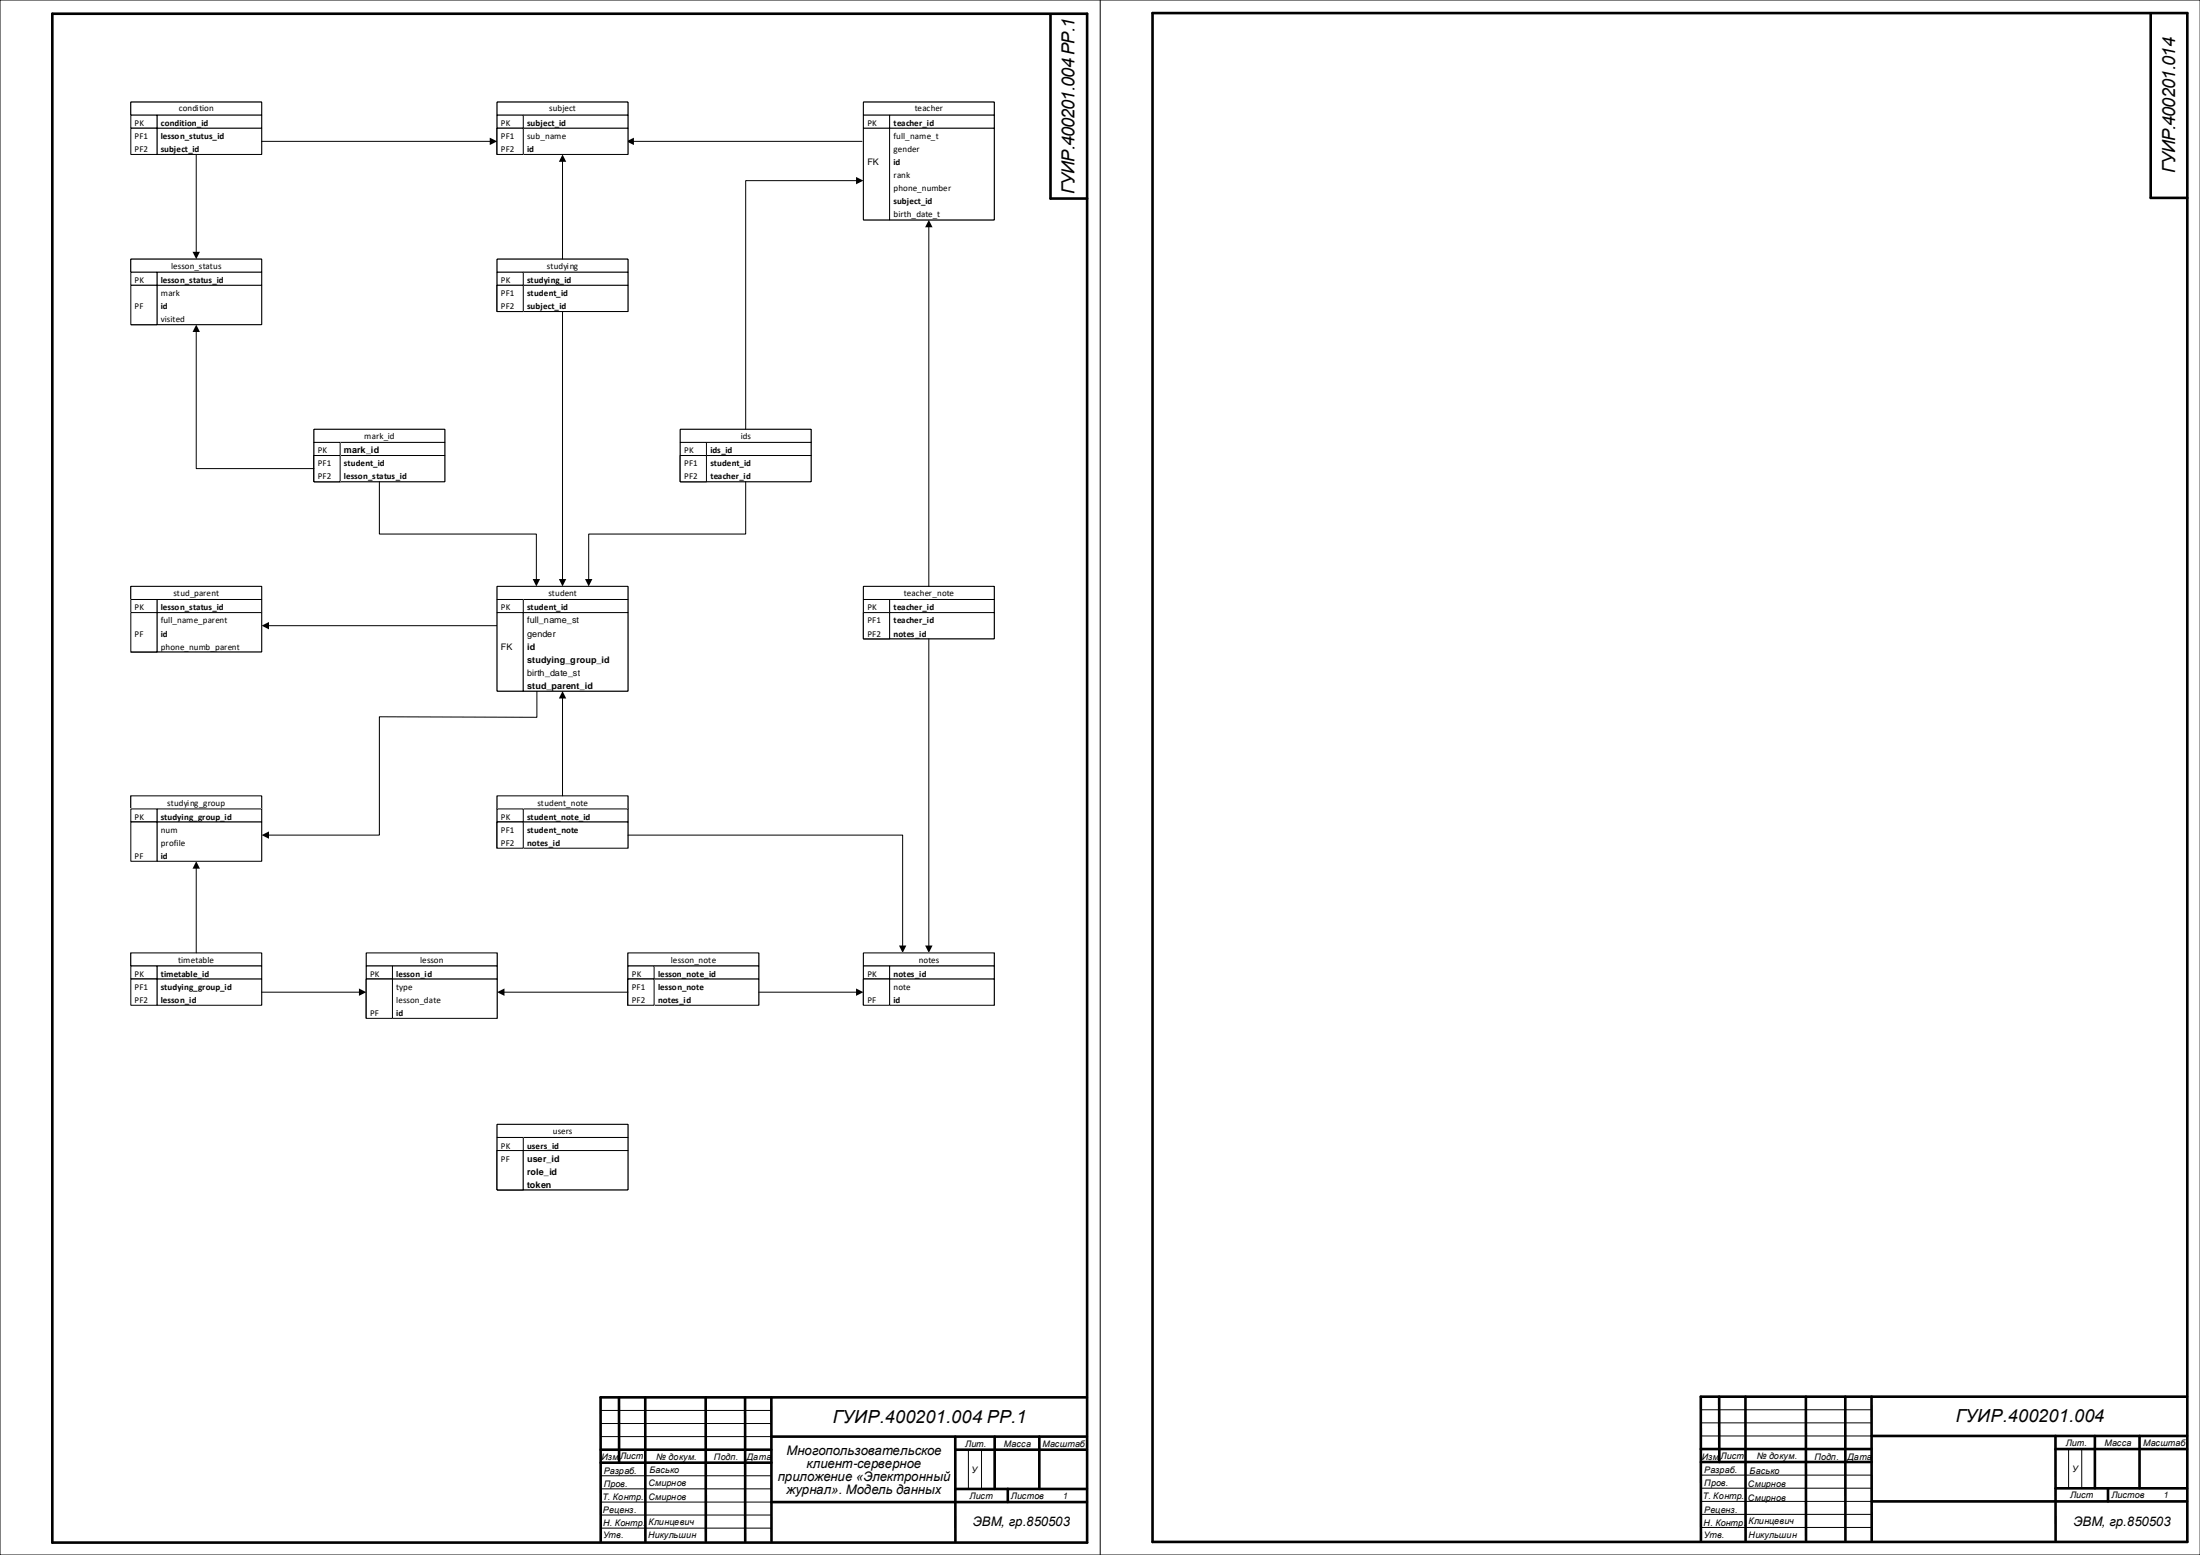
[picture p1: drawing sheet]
<svg xmlns="http://www.w3.org/2000/svg" width="841mm" height="594mm" viewBox="0 0 841 594" stroke-linecap="round" stroke-linejoin="round" font-family="sans-serif">
<g fill="none" stroke="#000" stroke-width=".38">
<path d="M840.9 0h-840.9v594h840.9M420.5 0v594M102.5 239h87.5M229.5 538.8h65.3M650 538.5h65.3M229.5 543.8h65.3M229.5 548.8h65.3M370.1 553.8v15M375.1 553.8v15M650 543.5h65.3M650 548.5h65.3M790.6 553.5v15"/>
<path d="M795.6 553.5v15M229.5 573.8h65.3M229.5 578.7h65.3M229.6 563.7h65.2M229.6 568.7h65.2M650 573.5h65.3M650 578.5h65.3M650.1 563.5h65.2M650.1 568.5h65.2M229.5 583.7h65.3M650 583.5h65.3"/>
</g>
<g fill="none" stroke="#000" stroke-width="1">
<path d="M20 5.3h395.5v584h-395.5zM401.5 5.5v70.3h14M440.5 5h395.5v584h-395.5zM822 5.3v70.3h14M236.6 533.8v24.9M246.6 533.8l.1 54.9M269.7 533.8l.1 54.9M284.8 533.8v54.9M294.8 533.8l.1 54.9M415.4 533.8h-185.9l.1 54.9M657.1 533.5v25M667.1 533.5l.1 55"/>
<path d="M690.2 533.5l.1 55M705.3 533.5v55M715.3 533.5l.1 55M835.9 533.5h-185.9l.1 55M229.5 553.8h65.3M229.6 558.7h65.2M294.8 548.8h120.6M365.1 553.8h50.3M365.1 548.8l.1 39.9M380.2 548.8v20M397.2 548.8v20M650 553.5h65.3"/>
<path d="M650.1 558.5h65.2M715.3 548.5h120.6M785.6 553.5h50.3M785.6 548.5l.1 40M800.7 548.5v20M817.7 548.5v20M294.8 573.8h120.6M365.1 568.8h50.3M385.2 568.8v5M715.3 573.5h120.6M785.6 568.5h50.3M805.7 568.5v5"/>
</g>
<path d="M100 239l2.8-1.4v2.8z" fill="#000"/>
<path d="M190 429.5h50v5h-50z" fill-rule="evenodd" fill="#fff"/>
<path d="M190 429.5h50v5h-50z" fill="none" stroke="#000" stroke-width=".38"/>
<path d="M200 434.5h40v5h-40z" fill-rule="evenodd" fill="#fff"/>
<path d="M200 434.5h40v5h-40z" fill="none" stroke="#000" stroke-width=".38"/>
<path d="M190 434.5h10v5h-10z" fill-rule="evenodd" fill="#fff"/>
<path d="M190 434.5h10v5h-10z" fill="none" stroke="#000" stroke-width=".38"/>
<path d="M190 439.5h10v15h-10z" fill-rule="evenodd" fill="#fff"/>
<path d="M190 439.5h10v15h-10z" fill="none" stroke="#000" stroke-width=".38"/>
<path d="M190 439.5h10v15h-10z" fill-rule="evenodd" fill="#fff"/>
<path d="M190 439.5h10v15h-10z" fill="none" stroke="#000" stroke-width=".38"/>
<path d="M200 439.5h40v15h-40z" fill-rule="evenodd" fill="#fff"/>
<path d="M200 439.5h40v15h-40z" fill="none" stroke="#000" stroke-width=".38"/>
<path d="M190 429.5h50v5h-50z" fill-rule="evenodd" fill="#fff"/>
<path d="M190 429.5h50v5h-50z" fill="none" stroke="#000" stroke-width=".38"/>
<path d="M200 434.5h40v5h-40z" fill-rule="evenodd" fill="#fff"/>
<path d="M200 434.5h40v5h-40z" fill="none" stroke="#000" stroke-width=".38"/>
<path d="M190 434.5h10v5h-10z" fill-rule="evenodd" fill="#fff"/>
<path d="M190 434.5h10v5h-10z" fill="none" stroke="#000" stroke-width=".38"/>
<path d="M190 439.5h10v15h-10z" fill-rule="evenodd" fill="#fff"/>
<path d="M190 439.5h10v15h-10z" fill="none" stroke="#000" stroke-width=".38"/>
<path d="M190 439.5h10v15h-10z" fill-rule="evenodd" fill="#fff"/>
<path d="M190 439.5h10v15h-10z" fill="none" stroke="#000" stroke-width=".38"/>
<path d="M200 439.5h40v15h-40z" fill-rule="evenodd" fill="#fff"/>
<path d="M200 439.5h40v15h-40z" fill="none" stroke="#000" stroke-width=".38"/>
<path d="M330 224h50v5h-50z" fill-rule="evenodd" fill="#fff"/>
<path d="M330 224h50v5h-50z" fill="none" stroke="#000" stroke-width=".38"/>
<path d="M340 229h40v5h-40z" fill-rule="evenodd" fill="#fff"/>
<path d="M340 229h40v5h-40z" fill="none" stroke="#000" stroke-width=".38"/>
<path d="M330 229h10v5h-10z" fill-rule="evenodd" fill="#fff"/>
<path d="M330 229h10v5h-10z" fill="none" stroke="#000" stroke-width=".38"/>
<path d="M330 234h10v10h-10z" fill-rule="evenodd" fill="#fff"/>
<path d="M330 234h10v10h-10z" fill="none" stroke="#000" stroke-width=".38"/>
<path d="M340 234h40v10h-40z" fill-rule="evenodd" fill="#fff"/>
<path d="M340 234h40v10h-40z" fill="none" stroke="#000" stroke-width=".38"/>
<path d="M330 234h10v10h-10z" fill-rule="evenodd" fill="#fff"/>
<path d="M330 234h10v10h-10z" fill="none" stroke="#000" stroke-width=".38"/>
<path d="M330 224h50v5h-50z" fill-rule="evenodd" fill="#fff"/>
<path d="M330 224h50v5h-50z" fill="none" stroke="#000" stroke-width=".38"/>
<path d="M340 229h40v5h-40z" fill-rule="evenodd" fill="#fff"/>
<path d="M340 229h40v5h-40z" fill="none" stroke="#000" stroke-width=".38"/>
<path d="M330 229h10v5h-10z" fill-rule="evenodd" fill="#fff"/>
<path d="M330 229h10v5h-10z" fill="none" stroke="#000" stroke-width=".38"/>
<path d="M330 234h10v10h-10z" fill-rule="evenodd" fill="#fff"/>
<path d="M330 234h10v10h-10z" fill="none" stroke="#000" stroke-width=".38"/>
<path d="M340 234h40v10h-40z" fill-rule="evenodd" fill="#fff"/>
<path d="M340 234h40v10h-40z" fill="none" stroke="#000" stroke-width=".38"/>
<path d="M330 234h10v10h-10z" fill-rule="evenodd" fill="#fff"/>
<path d="M330 234h10v10h-10z" fill="none" stroke="#000" stroke-width=".38"/>
<path d="M120 164h50v5h-50z" fill-rule="evenodd" fill="#fff"/>
<path d="M120 164h50v5h-50z" fill="none" stroke="#000" stroke-width=".38"/>
<path d="M130 169h40v5h-40z" fill-rule="evenodd" fill="#fff"/>
<path d="M130 169h40v5h-40z" fill="none" stroke="#000" stroke-width=".38"/>
<path d="M120 169h10v5h-10z" fill-rule="evenodd" fill="#fff"/>
<path d="M120 169h10v5h-10z" fill="none" stroke="#000" stroke-width=".38"/>
<path d="M120 174h10v10h-10z" fill-rule="evenodd" fill="#fff"/>
<path d="M120 174h10v10h-10z" fill="none" stroke="#000" stroke-width=".38"/>
<path d="M130 174h40v10h-40z" fill-rule="evenodd" fill="#fff"/>
<path d="M130 174h40v10h-40z" fill="none" stroke="#000" stroke-width=".38"/>
<path d="M120 174h10v10h-10z" fill-rule="evenodd" fill="#fff"/>
<path d="M120 174h10v10h-10z" fill="none" stroke="#000" stroke-width=".38"/>
<path d="M120 164h50v5h-50z" fill-rule="evenodd" fill="#fff"/>
<path d="M120 164h50v5h-50z" fill="none" stroke="#000" stroke-width=".38"/>
<path d="M130 169h40v5h-40z" fill-rule="evenodd" fill="#fff"/>
<path d="M130 169h40v5h-40z" fill="none" stroke="#000" stroke-width=".38"/>
<path d="M120 169h10v5h-10z" fill-rule="evenodd" fill="#fff"/>
<path d="M120 169h10v5h-10z" fill="none" stroke="#000" stroke-width=".38"/>
<path d="M120 174h10v10h-10z" fill-rule="evenodd" fill="#fff"/>
<path d="M120 174h10v10h-10z" fill="none" stroke="#000" stroke-width=".38"/>
<path d="M130 174h40v10h-40z" fill-rule="evenodd" fill="#fff"/>
<path d="M130 174h40v10h-40z" fill="none" stroke="#000" stroke-width=".38"/>
<path d="M120 174h10v10h-10z" fill-rule="evenodd" fill="#fff"/>
<path d="M120 174h10v10h-10z" fill="none" stroke="#000" stroke-width=".38"/>
<path d="M260 164h50v5h-50z" fill-rule="evenodd" fill="#fff"/>
<path d="M260 164h50v5h-50z" fill="none" stroke="#000" stroke-width=".38"/>
<path d="M270 169h40v5h-40z" fill-rule="evenodd" fill="#fff"/>
<path d="M270 169h40v5h-40z" fill="none" stroke="#000" stroke-width=".38"/>
<path d="M260 169h10v5h-10z" fill-rule="evenodd" fill="#fff"/>
<path d="M260 169h10v5h-10z" fill="none" stroke="#000" stroke-width=".38"/>
<path d="M260 174h10v10h-10z" fill-rule="evenodd" fill="#fff"/>
<path d="M260 174h10v10h-10z" fill="none" stroke="#000" stroke-width=".38"/>
<path d="M270 174h40v10h-40z" fill-rule="evenodd" fill="#fff"/>
<path d="M270 174h40v10h-40z" fill="none" stroke="#000" stroke-width=".38"/>
<path d="M260 174h10v10h-10z" fill-rule="evenodd" fill="#fff"/>
<path d="M260 174h10v10h-10z" fill="none" stroke="#000" stroke-width=".38"/>
<path d="M260 164h50v5h-50z" fill-rule="evenodd" fill="#fff"/>
<path d="M260 164h50v5h-50z" fill="none" stroke="#000" stroke-width=".38"/>
<path d="M270 169h40v5h-40z" fill-rule="evenodd" fill="#fff"/>
<path d="M270 169h40v5h-40z" fill="none" stroke="#000" stroke-width=".38"/>
<path d="M260 169h10v5h-10z" fill-rule="evenodd" fill="#fff"/>
<path d="M260 169h10v5h-10z" fill="none" stroke="#000" stroke-width=".38"/>
<path d="M260 174h10v10h-10z" fill-rule="evenodd" fill="#fff"/>
<path d="M260 174h10v10h-10z" fill="none" stroke="#000" stroke-width=".38"/>
<path d="M270 174h40v10h-40z" fill-rule="evenodd" fill="#fff"/>
<path d="M270 174h40v10h-40z" fill="none" stroke="#000" stroke-width=".38"/>
<path d="M260 174h10v10h-10z" fill-rule="evenodd" fill="#fff"/>
<path d="M260 174h10v10h-10z" fill="none" stroke="#000" stroke-width=".38"/>
<path d="M50 364h50v5h-50z" fill-rule="evenodd" fill="#fff"/>
<path d="M50 364h50v5h-50z" fill="none" stroke="#000" stroke-width=".38"/>
<path d="M60 369h40v5h-40z" fill-rule="evenodd" fill="#fff"/>
<path d="M60 369h40v5h-40z" fill="none" stroke="#000" stroke-width=".38"/>
<path d="M50 369h10v5h-10z" fill-rule="evenodd" fill="#fff"/>
<path d="M50 369h10v5h-10z" fill="none" stroke="#000" stroke-width=".38"/>
<path d="M50 374h10v10h-10z" fill-rule="evenodd" fill="#fff"/>
<path d="M50 374h10v10h-10z" fill="none" stroke="#000" stroke-width=".38"/>
<path d="M60 374h40v10h-40z" fill-rule="evenodd" fill="#fff"/>
<path d="M60 374h40v10h-40z" fill="none" stroke="#000" stroke-width=".38"/>
<path d="M50 374h10v10h-10z" fill-rule="evenodd" fill="#fff"/>
<path d="M50 374h10v10h-10z" fill="none" stroke="#000" stroke-width=".38"/>
<path d="M50 364h50v5h-50z" fill-rule="evenodd" fill="#fff"/>
<path d="M50 364h50v5h-50z" fill="none" stroke="#000" stroke-width=".38"/>
<path d="M60 369h40v5h-40z" fill-rule="evenodd" fill="#fff"/>
<path d="M60 369h40v5h-40z" fill="none" stroke="#000" stroke-width=".38"/>
<path d="M50 369h10v5h-10z" fill-rule="evenodd" fill="#fff"/>
<path d="M50 369h10v5h-10z" fill="none" stroke="#000" stroke-width=".38"/>
<path d="M50 374h10v10h-10z" fill-rule="evenodd" fill="#fff"/>
<path d="M50 374h10v10h-10z" fill="none" stroke="#000" stroke-width=".38"/>
<path d="M60 374h40v10h-40z" fill-rule="evenodd" fill="#fff"/>
<path d="M60 374h40v10h-40z" fill="none" stroke="#000" stroke-width=".38"/>
<path d="M50 374h10v10h-10z" fill-rule="evenodd" fill="#fff"/>
<path d="M50 374h10v10h-10z" fill="none" stroke="#000" stroke-width=".38"/>
<path d="M190 99h50v5h-50z" fill-rule="evenodd" fill="#fff"/>
<path d="M190 99h50v5h-50z" fill="none" stroke="#000" stroke-width=".38"/>
<path d="M200 104h40v5h-40z" fill-rule="evenodd" fill="#fff"/>
<path d="M200 104h40v5h-40z" fill="none" stroke="#000" stroke-width=".38"/>
<path d="M190 104h10v5h-10z" fill-rule="evenodd" fill="#fff"/>
<path d="M190 104h10v5h-10z" fill="none" stroke="#000" stroke-width=".38"/>
<path d="M190 109h10v10h-10z" fill-rule="evenodd" fill="#fff"/>
<path d="M190 109h10v10h-10z" fill="none" stroke="#000" stroke-width=".38"/>
<path d="M200 109h40v10h-40z" fill-rule="evenodd" fill="#fff"/>
<path d="M200 109h40v10h-40z" fill="none" stroke="#000" stroke-width=".38"/>
<path d="M190 109h10v10h-10z" fill-rule="evenodd" fill="#fff"/>
<path d="M190 109h10v10h-10z" fill="none" stroke="#000" stroke-width=".38"/>
<path d="M190 99h50v5h-50z" fill-rule="evenodd" fill="#fff"/>
<path d="M190 99h50v5h-50z" fill="none" stroke="#000" stroke-width=".38"/>
<path d="M200 104h40v5h-40z" fill-rule="evenodd" fill="#fff"/>
<path d="M200 104h40v5h-40z" fill="none" stroke="#000" stroke-width=".38"/>
<path d="M190 104h10v5h-10z" fill-rule="evenodd" fill="#fff"/>
<path d="M190 104h10v5h-10z" fill="none" stroke="#000" stroke-width=".38"/>
<path d="M190 109h10v10h-10z" fill-rule="evenodd" fill="#fff"/>
<path d="M190 109h10v10h-10z" fill="none" stroke="#000" stroke-width=".38"/>
<path d="M200 109h40v10h-40z" fill-rule="evenodd" fill="#fff"/>
<path d="M200 109h40v10h-40z" fill="none" stroke="#000" stroke-width=".38"/>
<path d="M190 109h10v10h-10z" fill-rule="evenodd" fill="#fff"/>
<path d="M190 109h10v10h-10z" fill="none" stroke="#000" stroke-width=".38"/>
<path d="M190 304h50v5h-50z" fill-rule="evenodd" fill="#fff"/>
<path d="M190 304h50v5h-50z" fill="none" stroke="#000" stroke-width=".38"/>
<path d="M200 309h40v5h-40z" fill-rule="evenodd" fill="#fff"/>
<path d="M200 309h40v5h-40z" fill="none" stroke="#000" stroke-width=".38"/>
<path d="M190 309h10v5h-10z" fill-rule="evenodd" fill="#fff"/>
<path d="M190 309h10v5h-10z" fill="none" stroke="#000" stroke-width=".38"/>
<path d="M190 314h10v10h-10z" fill-rule="evenodd" fill="#fff"/>
<path d="M190 314h10v10h-10z" fill="none" stroke="#000" stroke-width=".38"/>
<path d="M200 314h40v10h-40z" fill-rule="evenodd" fill="#fff"/>
<path d="M200 314h40v10h-40z" fill="none" stroke="#000" stroke-width=".38"/>
<path d="M190 314h10v10h-10z" fill-rule="evenodd" fill="#fff"/>
<path d="M190 314h10v10h-10z" fill="none" stroke="#000" stroke-width=".38"/>
<path d="M190 304h50v5h-50z" fill-rule="evenodd" fill="#fff"/>
<path d="M190 304h50v5h-50z" fill="none" stroke="#000" stroke-width=".38"/>
<path d="M200 309h40v5h-40z" fill-rule="evenodd" fill="#fff"/>
<path d="M200 309h40v5h-40z" fill="none" stroke="#000" stroke-width=".38"/>
<path d="M190 309h10v5h-10z" fill-rule="evenodd" fill="#fff"/>
<path d="M190 309h10v5h-10z" fill="none" stroke="#000" stroke-width=".38"/>
<path d="M190 314h10v10h-10z" fill-rule="evenodd" fill="#fff"/>
<path d="M190 314h10v10h-10z" fill="none" stroke="#000" stroke-width=".38"/>
<path d="M200 314h40v10h-40z" fill-rule="evenodd" fill="#fff"/>
<path d="M200 314h40v10h-40z" fill="none" stroke="#000" stroke-width=".38"/>
<path d="M190 314h10v10h-10z" fill-rule="evenodd" fill="#fff"/>
<path d="M190 314h10v10h-10z" fill="none" stroke="#000" stroke-width=".38"/>
<path d="M240 364h50v5h-50z" fill-rule="evenodd" fill="#fff"/>
<path d="M240 364h50v5h-50z" fill="none" stroke="#000" stroke-width=".38"/>
<path d="M250 369h40v5h-40z" fill-rule="evenodd" fill="#fff"/>
<path d="M250 369h40v5h-40z" fill="none" stroke="#000" stroke-width=".38"/>
<path d="M240 369h10v5h-10z" fill-rule="evenodd" fill="#fff"/>
<path d="M240 369h10v5h-10z" fill="none" stroke="#000" stroke-width=".38"/>
<path d="M240 374h10v10h-10z" fill-rule="evenodd" fill="#fff"/>
<path d="M240 374h10v10h-10z" fill="none" stroke="#000" stroke-width=".38"/>
<path d="M250 374h40v10h-40z" fill-rule="evenodd" fill="#fff"/>
<path d="M250 374h40v10h-40z" fill="none" stroke="#000" stroke-width=".38"/>
<path d="M240 374h10v10h-10z" fill-rule="evenodd" fill="#fff"/>
<path d="M240 374h10v10h-10z" fill="none" stroke="#000" stroke-width=".38"/>
<path d="M240 364h50v5h-50z" fill-rule="evenodd" fill="#fff"/>
<path d="M240 364h50v5h-50z" fill="none" stroke="#000" stroke-width=".38"/>
<path d="M250 369h40v5h-40z" fill-rule="evenodd" fill="#fff"/>
<path d="M250 369h40v5h-40z" fill="none" stroke="#000" stroke-width=".38"/>
<path d="M240 369h10v5h-10z" fill-rule="evenodd" fill="#fff"/>
<path d="M240 369h10v5h-10z" fill="none" stroke="#000" stroke-width=".38"/>
<path d="M240 374h10v10h-10z" fill-rule="evenodd" fill="#fff"/>
<path d="M240 374h10v10h-10z" fill="none" stroke="#000" stroke-width=".38"/>
<path d="M250 374h40v10h-40z" fill-rule="evenodd" fill="#fff"/>
<path d="M250 374h40v10h-40z" fill="none" stroke="#000" stroke-width=".38"/>
<path d="M240 374h10v10h-10z" fill-rule="evenodd" fill="#fff"/>
<path d="M240 374h10v10h-10z" fill="none" stroke="#000" stroke-width=".38"/>
<path d="M50 39h50v5h-50z" fill-rule="evenodd" fill="#fff"/>
<path d="M50 39h50v5h-50z" fill="none" stroke="#000" stroke-width=".38"/>
<path d="M60 44h40v5h-40z" fill-rule="evenodd" fill="#fff"/>
<path d="M60 44h40v5h-40z" fill="none" stroke="#000" stroke-width=".38"/>
<path d="M50 44h10v5h-10z" fill-rule="evenodd" fill="#fff"/>
<path d="M50 44h10v5h-10z" fill="none" stroke="#000" stroke-width=".38"/>
<path d="M50 49h10v10h-10z" fill-rule="evenodd" fill="#fff"/>
<path d="M50 49h10v10h-10z" fill="none" stroke="#000" stroke-width=".38"/>
<path d="M60 49h40v10h-40z" fill-rule="evenodd" fill="#fff"/>
<path d="M60 49h40v10h-40z" fill="none" stroke="#000" stroke-width=".38"/>
<path d="M50 49h10v10h-10z" fill-rule="evenodd" fill="#fff"/>
<path d="M50 49h10v10h-10z" fill="none" stroke="#000" stroke-width=".38"/>
<path d="M50 39h50v5h-50z" fill-rule="evenodd" fill="#fff"/>
<path d="M50 39h50v5h-50z" fill="none" stroke="#000" stroke-width=".38"/>
<path d="M60 44h40v5h-40z" fill-rule="evenodd" fill="#fff"/>
<path d="M60 44h40v5h-40z" fill="none" stroke="#000" stroke-width=".38"/>
<path d="M50 44h10v5h-10z" fill-rule="evenodd" fill="#fff"/>
<path d="M50 44h10v5h-10z" fill="none" stroke="#000" stroke-width=".38"/>
<path d="M50 49h10v10h-10z" fill-rule="evenodd" fill="#fff"/>
<path d="M50 49h10v10h-10z" fill="none" stroke="#000" stroke-width=".38"/>
<path d="M60 49h40v10h-40z" fill-rule="evenodd" fill="#fff"/>
<path d="M60 49h40v10h-40z" fill="none" stroke="#000" stroke-width=".38"/>
<path d="M50 49h10v10h-10z" fill-rule="evenodd" fill="#fff"/>
<g fill="none" stroke="#000" stroke-width=".38">
<path d="M50 49h10v10h-10zM75 59v37.5M100 54h87.5M241.9 54h87.6M215 61.5v37.5M327.5 69h-42.5v95M355 86.5v137.5M215 119v102.5M75 126.5v52.5h45M145 184v20h60v17.5M285 184v20h-60v17.5M355 244v117.5"/>
<path d="M205.2 264v10l-60.2-.2v45.2h-42.5M215 266.5v37.5M240 319h105v42.5M75 331.5v32.5M100 379h37.5M192.5 379h47.5M290 379h37.5"/>
</g>
<g fill="#000">
<path d="M187.2 52.6l2.8 1.4-2.8 1.4zM239.5 54l2.8-1.4v2.8zM215 59l1.4 2.8h-2.8zM327.2 67.6l2.8 1.4-2.8 1.4zM73.6 96.2h2.8l-1.4 2.8zM355 84l1.4 2.8h-2.8zM75 124l1.4 2.8h-2.8zM203.6 221.2h2.8l-1.4 2.8zM213.6 221.2h2.8l-1.4 2.8zM223.6 221.2h2.8l-1.4 2.8zM215 264l1.4 2.8h-2.8zM75 329l1.4 2.8h-2.8z"/>
<path d="M100 319l2.8-1.4v2.8zM137.2 377.6l2.8 1.4-2.8 1.4zM327.2 377.6l2.8 1.4-2.8 1.4zM343.6 361.2h2.8l-1.4 2.8zM353.6 361.2h2.8l-1.4 2.8zM190 379l2.8-1.4v2.8z"/>
</g>
<path d="M190 39h50v5h-50z" fill-rule="evenodd" fill="#fff"/>
<path d="M190 39h50v5h-50z" fill="none" stroke="#000" stroke-width=".38"/>
<path d="M200 44h40v5h-40z" fill-rule="evenodd" fill="#fff"/>
<path d="M200 44h40v5h-40z" fill="none" stroke="#000" stroke-width=".38"/>
<path d="M190 44h10v5h-10z" fill-rule="evenodd" fill="#fff"/>
<path d="M190 44h10v5h-10z" fill="none" stroke="#000" stroke-width=".38"/>
<path d="M190 49h10v10h-10z" fill-rule="evenodd" fill="#fff"/>
<path d="M190 49h10v10h-10z" fill="none" stroke="#000" stroke-width=".38"/>
<path d="M200 49h40v10h-40z" fill-rule="evenodd" fill="#fff"/>
<path d="M200 49h40v10h-40z" fill="none" stroke="#000" stroke-width=".38"/>
<path d="M190 49h10v10h-10z" fill-rule="evenodd" fill="#fff"/>
<path d="M190 49h10v10h-10z" fill="none" stroke="#000" stroke-width=".38"/>
<path d="M190 39h50v5h-50z" fill-rule="evenodd" fill="#fff"/>
<path d="M190 39h50v5h-50z" fill="none" stroke="#000" stroke-width=".38"/>
<path d="M200 44h40v5h-40z" fill-rule="evenodd" fill="#fff"/>
<path d="M200 44h40v5h-40z" fill="none" stroke="#000" stroke-width=".38"/>
<path d="M190 44h10v5h-10z" fill-rule="evenodd" fill="#fff"/>
<path d="M190 44h10v5h-10z" fill="none" stroke="#000" stroke-width=".38"/>
<path d="M190 49h10v10h-10z" fill-rule="evenodd" fill="#fff"/>
<path d="M190 49h10v10h-10z" fill="none" stroke="#000" stroke-width=".38"/>
<path d="M200 49h40v10h-40z" fill-rule="evenodd" fill="#fff"/>
<path d="M200 49h40v10h-40z" fill="none" stroke="#000" stroke-width=".38"/>
<path d="M190 49h10v10h-10z" fill-rule="evenodd" fill="#fff"/>
<path d="M190 49h10v10h-10z" fill="none" stroke="#000" stroke-width=".38"/>
<path d="M330 39h50v5h-50z" fill-rule="evenodd" fill="#fff"/>
<path d="M330 39h50v5h-50z" fill="none" stroke="#000" stroke-width=".38"/>
<path d="M340 44h40v5h-40z" fill-rule="evenodd" fill="#fff"/>
<path d="M340 44h40v5h-40z" fill="none" stroke="#000" stroke-width=".38"/>
<path d="M330 44h10v5h-10z" fill-rule="evenodd" fill="#fff"/>
<path d="M330 44h10v5h-10z" fill="none" stroke="#000" stroke-width=".38"/>
<path d="M330 49h10v35h-10z" fill-rule="evenodd" fill="#fff"/>
<path d="M330 49h10v35h-10z" fill="none" stroke="#000" stroke-width=".38"/>
<path d="M340 49h40v35h-40z" fill-rule="evenodd" fill="#fff"/>
<path d="M340 49h40v35h-40z" fill="none" stroke="#000" stroke-width=".38"/>
<path d="M330 39h50v5h-50z" fill-rule="evenodd" fill="#fff"/>
<path d="M330 39h50v5h-50z" fill="none" stroke="#000" stroke-width=".38"/>
<path d="M340 44h40v5h-40z" fill-rule="evenodd" fill="#fff"/>
<path d="M340 44h40v5h-40z" fill="none" stroke="#000" stroke-width=".38"/>
<path d="M330 44h10v5h-10z" fill-rule="evenodd" fill="#fff"/>
<path d="M330 44h10v5h-10z" fill="none" stroke="#000" stroke-width=".38"/>
<path d="M330 49h10v35h-10z" fill-rule="evenodd" fill="#fff"/>
<path d="M330 49h10v35h-10z" fill="none" stroke="#000" stroke-width=".38"/>
<path d="M340 49h40v35h-40z" fill-rule="evenodd" fill="#fff"/>
<path d="M340 49h40v35h-40z" fill="none" stroke="#000" stroke-width=".38"/>
<path d="M50 99h50v5h-50z" fill-rule="evenodd" fill="#fff"/>
<path d="M50 99h50v5h-50z" fill="none" stroke="#000" stroke-width=".38"/>
<path d="M60 104h40v5h-40z" fill-rule="evenodd" fill="#fff"/>
<path d="M60 104h40v5h-40z" fill="none" stroke="#000" stroke-width=".38"/>
<path d="M50 104h10v5h-10z" fill-rule="evenodd" fill="#fff"/>
<path d="M50 104h10v5h-10z" fill="none" stroke="#000" stroke-width=".38"/>
<path d="M50 109h10v15h-10z" fill-rule="evenodd" fill="#fff"/>
<path d="M50 109h10v15h-10z" fill="none" stroke="#000" stroke-width=".38"/>
<path d="M60 109h40v15h-40z" fill-rule="evenodd" fill="#fff"/>
<path d="M60 109h40v15h-40z" fill="none" stroke="#000" stroke-width=".38"/>
<path d="M50 109h10v15h-10z" fill-rule="evenodd" fill="#fff"/>
<path d="M50 109h10v15h-10z" fill="none" stroke="#000" stroke-width=".38"/>
<path d="M50 99h50v5h-50z" fill-rule="evenodd" fill="#fff"/>
<path d="M50 99h50v5h-50z" fill="none" stroke="#000" stroke-width=".38"/>
<path d="M60 104h40v5h-40z" fill-rule="evenodd" fill="#fff"/>
<path d="M60 104h40v5h-40z" fill="none" stroke="#000" stroke-width=".38"/>
<path d="M50 104h10v5h-10z" fill-rule="evenodd" fill="#fff"/>
<path d="M50 104h10v5h-10z" fill="none" stroke="#000" stroke-width=".38"/>
<path d="M50 109h10v15h-10z" fill-rule="evenodd" fill="#fff"/>
<path d="M50 109h10v15h-10z" fill="none" stroke="#000" stroke-width=".38"/>
<path d="M60 109h40v15h-40z" fill-rule="evenodd" fill="#fff"/>
<path d="M60 109h40v15h-40z" fill="none" stroke="#000" stroke-width=".38"/>
<path d="M50 109h10v15h-10z" fill-rule="evenodd" fill="#fff"/>
<path d="M50 109h10v15h-10z" fill="none" stroke="#000" stroke-width=".38"/>
<path d="M190 224h50v5h-50z" fill-rule="evenodd" fill="#fff"/>
<path d="M190 224h50v5h-50z" fill="none" stroke="#000" stroke-width=".38"/>
<path d="M200 229h40v5h-40z" fill-rule="evenodd" fill="#fff"/>
<path d="M200 229h40v5h-40z" fill="none" stroke="#000" stroke-width=".38"/>
<path d="M190 229h10v5h-10z" fill-rule="evenodd" fill="#fff"/>
<path d="M190 229h10v5h-10z" fill="none" stroke="#000" stroke-width=".38"/>
<path d="M190 234h10v30h-10z" fill-rule="evenodd" fill="#fff"/>
<path d="M190 234h10v30h-10z" fill="none" stroke="#000" stroke-width=".38"/>
<path d="M200 234h40v30h-40z" fill-rule="evenodd" fill="#fff"/>
<path d="M200 234h40v30h-40z" fill="none" stroke="#000" stroke-width=".38"/>
<path d="M190 224h50v5h-50z" fill-rule="evenodd" fill="#fff"/>
<path d="M190 224h50v5h-50z" fill="none" stroke="#000" stroke-width=".38"/>
<path d="M200 229h40v5h-40z" fill-rule="evenodd" fill="#fff"/>
<path d="M200 229h40v5h-40z" fill="none" stroke="#000" stroke-width=".38"/>
<path d="M190 229h10v5h-10z" fill-rule="evenodd" fill="#fff"/>
<path d="M190 229h10v5h-10z" fill="none" stroke="#000" stroke-width=".38"/>
<path d="M190 234h10v30h-10z" fill-rule="evenodd" fill="#fff"/>
<path d="M190 234h10v30h-10z" fill="none" stroke="#000" stroke-width=".38"/>
<path d="M200 234h40v30h-40z" fill-rule="evenodd" fill="#fff"/>
<path d="M200 234h40v30h-40z" fill="none" stroke="#000" stroke-width=".38"/>
<path d="M50 224h50v5h-50z" fill-rule="evenodd" fill="#fff"/>
<path d="M50 224h50v5h-50z" fill="none" stroke="#000" stroke-width=".38"/>
<path d="M60 229h40v5h-40z" fill-rule="evenodd" fill="#fff"/>
<path d="M60 229h40v5h-40z" fill="none" stroke="#000" stroke-width=".38"/>
<path d="M50 229h10v5h-10z" fill-rule="evenodd" fill="#fff"/>
<path d="M50 229h10v5h-10z" fill="none" stroke="#000" stroke-width=".38"/>
<path d="M50 234h10v15h-10z" fill-rule="evenodd" fill="#fff"/>
<path d="M50 234h10v15h-10z" fill="none" stroke="#000" stroke-width=".38"/>
<path d="M60 234h40v15h-40z" fill-rule="evenodd" fill="#fff"/>
<path d="M60 234h40v15h-40z" fill="none" stroke="#000" stroke-width=".38"/>
<path d="M50 234h10v15h-10z" fill-rule="evenodd" fill="#fff"/>
<path d="M50 234h10v15h-10z" fill="none" stroke="#000" stroke-width=".38"/>
<path d="M50 224h50v5h-50z" fill-rule="evenodd" fill="#fff"/>
<path d="M50 224h50v5h-50z" fill="none" stroke="#000" stroke-width=".38"/>
<path d="M60 229h40v5h-40z" fill-rule="evenodd" fill="#fff"/>
<path d="M60 229h40v5h-40z" fill="none" stroke="#000" stroke-width=".38"/>
<path d="M50 229h10v5h-10z" fill-rule="evenodd" fill="#fff"/>
<path d="M50 229h10v5h-10z" fill="none" stroke="#000" stroke-width=".38"/>
<path d="M50 234h10v15h-10z" fill-rule="evenodd" fill="#fff"/>
<path d="M50 234h10v15h-10z" fill="none" stroke="#000" stroke-width=".38"/>
<path d="M60 234h40v15h-40z" fill-rule="evenodd" fill="#fff"/>
<path d="M60 234h40v15h-40z" fill="none" stroke="#000" stroke-width=".38"/>
<path d="M50 234h10v15h-10z" fill-rule="evenodd" fill="#fff"/>
<path d="M50 234h10v15h-10z" fill="none" stroke="#000" stroke-width=".38"/>
<path d="M50 304h50v5h-50z" fill-rule="evenodd" fill="#fff"/>
<path d="M50 304h50v5h-50z" fill="none" stroke="#000" stroke-width=".38"/>
<path d="M60 309h40v5h-40z" fill-rule="evenodd" fill="#fff"/>
<path d="M60 309h40v5h-40z" fill="none" stroke="#000" stroke-width=".38"/>
<path d="M50 309h10v5h-10z" fill-rule="evenodd" fill="#fff"/>
<path d="M50 309h10v5h-10z" fill="none" stroke="#000" stroke-width=".38"/>
<path d="M50 314h10v15h-10z" fill-rule="evenodd" fill="#fff"/>
<path d="M50 314h10v15h-10z" fill="none" stroke="#000" stroke-width=".38"/>
<path d="M60 314h40v15h-40z" fill-rule="evenodd" fill="#fff"/>
<path d="M60 314h40v15h-40z" fill="none" stroke="#000" stroke-width=".38"/>
<path d="M50 314h10v15h-10z" fill-rule="evenodd" fill="#fff"/>
<path d="M50 314h10v15h-10z" fill="none" stroke="#000" stroke-width=".38"/>
<path d="M50 304h50v5h-50z" fill-rule="evenodd" fill="#fff"/>
<path d="M50 304h50v5h-50z" fill="none" stroke="#000" stroke-width=".38"/>
<path d="M60 309h40v5h-40z" fill-rule="evenodd" fill="#fff"/>
<path d="M60 309h40v5h-40z" fill="none" stroke="#000" stroke-width=".38"/>
<path d="M50 309h10v5h-10z" fill-rule="evenodd" fill="#fff"/>
<path d="M50 309h10v5h-10z" fill="none" stroke="#000" stroke-width=".38"/>
<path d="M50 314h10v15h-10z" fill-rule="evenodd" fill="#fff"/>
<path d="M50 314h10v15h-10z" fill="none" stroke="#000" stroke-width=".38"/>
<path d="M60 314h40v15h-40z" fill-rule="evenodd" fill="#fff"/>
<path d="M60 314h40v15h-40z" fill="none" stroke="#000" stroke-width=".38"/>
<path d="M50 314h10v15h-10z" fill-rule="evenodd" fill="#fff"/>
<path d="M50 314h10v15h-10z" fill="none" stroke="#000" stroke-width=".38"/>
<path d="M330 364h50v5h-50z" fill-rule="evenodd" fill="#fff"/>
<path d="M330 364h50v5h-50z" fill="none" stroke="#000" stroke-width=".38"/>
<path d="M340 369h40v5h-40z" fill-rule="evenodd" fill="#fff"/>
<path d="M340 369h40v5h-40z" fill="none" stroke="#000" stroke-width=".38"/>
<path d="M330 369h10v5h-10z" fill-rule="evenodd" fill="#fff"/>
<path d="M330 369h10v5h-10z" fill="none" stroke="#000" stroke-width=".38"/>
<path d="M330 374h10v10h-10z" fill-rule="evenodd" fill="#fff"/>
<path d="M330 374h10v10h-10z" fill="none" stroke="#000" stroke-width=".38"/>
<path d="M340 374h40v10h-40z" fill-rule="evenodd" fill="#fff"/>
<path d="M340 374h40v10h-40z" fill="none" stroke="#000" stroke-width=".38"/>
<path d="M330 374h10v10h-10z" fill-rule="evenodd" fill="#fff"/>
<path d="M330 374h10v10h-10z" fill="none" stroke="#000" stroke-width=".38"/>
<path d="M330 364h50v5h-50z" fill-rule="evenodd" fill="#fff"/>
<path d="M330 364h50v5h-50z" fill="none" stroke="#000" stroke-width=".38"/>
<path d="M340 369h40v5h-40z" fill-rule="evenodd" fill="#fff"/>
<path d="M340 369h40v5h-40z" fill="none" stroke="#000" stroke-width=".38"/>
<path d="M330 369h10v5h-10z" fill-rule="evenodd" fill="#fff"/>
<path d="M330 369h10v5h-10z" fill="none" stroke="#000" stroke-width=".38"/>
<path d="M330 374h10v10h-10z" fill-rule="evenodd" fill="#fff"/>
<path d="M330 374h10v10h-10z" fill="none" stroke="#000" stroke-width=".38"/>
<path d="M340 374h40v10h-40z" fill-rule="evenodd" fill="#fff"/>
<path d="M340 374h40v10h-40z" fill="none" stroke="#000" stroke-width=".38"/>
<path d="M330 374h10v10h-10z" fill-rule="evenodd" fill="#fff"/>
<path d="M330 374h10v10h-10z" fill="none" stroke="#000" stroke-width=".38"/>
<path d="M140 364h50v5h-50z" fill-rule="evenodd" fill="#fff"/>
<path d="M140 364h50v5h-50z" fill="none" stroke="#000" stroke-width=".38"/>
<path d="M150 369h40v5h-40z" fill-rule="evenodd" fill="#fff"/>
<path d="M150 369h40v5h-40z" fill="none" stroke="#000" stroke-width=".38"/>
<path d="M140 369h10v5h-10z" fill-rule="evenodd" fill="#fff"/>
<path d="M140 369h10v5h-10z" fill="none" stroke="#000" stroke-width=".38"/>
<path d="M140 374h10v15h-10z" fill-rule="evenodd" fill="#fff"/>
<path d="M140 374h10v15h-10z" fill="none" stroke="#000" stroke-width=".38"/>
<path d="M150 374h40v15h-40z" fill-rule="evenodd" fill="#fff"/>
<path d="M150 374h40v15h-40z" fill="none" stroke="#000" stroke-width=".38"/>
<path d="M140 374h10v15h-10z" fill-rule="evenodd" fill="#fff"/>
<path d="M140 374h10v15h-10z" fill="none" stroke="#000" stroke-width=".38"/>
<path d="M140 364h50v5h-50z" fill-rule="evenodd" fill="#fff"/>
<path d="M140 364h50v5h-50z" fill="none" stroke="#000" stroke-width=".38"/>
<path d="M150 369h40v5h-40z" fill-rule="evenodd" fill="#fff"/>
<path d="M150 369h40v5h-40z" fill="none" stroke="#000" stroke-width=".38"/>
<path d="M140 369h10v5h-10z" fill-rule="evenodd" fill="#fff"/>
<path d="M140 369h10v5h-10z" fill="none" stroke="#000" stroke-width=".38"/>
<path d="M140 374h10v15h-10z" fill-rule="evenodd" fill="#fff"/>
<path d="M140 374h10v15h-10z" fill="none" stroke="#000" stroke-width=".38"/>
<path d="M150 374h40v15h-40z" fill-rule="evenodd" fill="#fff"/>
<path d="M150 374h40v15h-40z" fill="none" stroke="#000" stroke-width=".38"/>
<path d="M140 374h10v15h-10z" fill-rule="evenodd" fill="#fff"/>
<path d="M140 374h10v15h-10z" fill="none" stroke="#000" stroke-width=".38"/>
<g font-size="6.9">
<text x="831.4" y="66.2" transform="rotate(-90 831.4 66.2)">ГУИР.400201.014</text>
<text x="410.7" y="74.2" transform="rotate(-90 410.7 74.2)">ГУИР.400201.004 РР.1</text>
<text x="318.3" y="543.6">ГУИР.400201.004 РР.1</text>
<text x="747.5" y="543.3">ГУИР.400201.004</text>
</g>
<g font-size="5">
<text x="300.6" y="555.7">Многопользовательское</text>
<text x="308.3" y="560.7">клиент-серверное</text>
<text x="297.3" y="565.7">приложение «Электронный</text>
<text x="300.6" y="570.7">журнал». Модель данных</text>
<text x="371.8" y="583">ЭВМ, гр.850503</text>
<text x="792.5" y="582.7">ЭВМ, гр.850503</text>
</g>
<g font-size="3.4">
<text x="68.3" y="42.6">condition</text>
<text x="209.9" y="42.6">subject</text>
<text x="349.7" y="42.6">teacher</text>
<text x="51.4" y="48.1">PK</text>
<text x="51.4" y="53.1">PF1</text>
<text x="61.4" y="48.1">condition_id</text>
<text x="61.4" y="53.1">lesson_stutus_id</text>
<text x="191.5" y="48.1">PK</text>
<text x="191.5" y="53.1">PF1</text>
<text x="201.5" y="48.1">subject_id</text>
<text x="201.5" y="53.1">sub_name</text>
<text x="331.5" y="48.1">PK</text>
<text x="341.5" y="48.1">teacher_id</text>
<text x="341.5" y="53.1">full_name_t</text>
<text x="51.4" y="58.1">PF2</text>
<text x="61.4" y="58.1">subject_id</text>
<text x="191.5" y="58.1">PF2</text>
<text x="201.5" y="58.1">id</text>
<text x="341.5" y="58.1">gender</text>
<text x="331.5" y="63.1">FK</text>
<text x="341.5" y="63.1">id</text>
<text x="341.5" y="68.1">rank</text>
<text x="341.5" y="73.1">phone_number</text>
<text x="341.5" y="78.1">subject_id</text>
<text x="341.5" y="83.1">birth_date_t</text>
<text x="65.4" y="102.6">lesson_status</text>
<text x="209" y="102.6">studying</text>
<text x="51.4" y="108.1">PK</text>
<text x="61.4" y="108.1">lesson_status_id</text>
<text x="61.4" y="113.1">mark</text>
<text x="191.5" y="108.1">PK</text>
<text x="191.5" y="113.1">PF1</text>
<text x="201.5" y="108.1">studying_id</text>
<text x="201.5" y="113.1">student_id</text>
<text x="51.4" y="118.1">PF</text>
<text x="61.4" y="118.1">id</text>
<text x="191.5" y="118.1">PF2</text>
<text x="201.5" y="118.1">subject_id</text>
<text x="61.4" y="123.1">visited</text>
<text x="139.2" y="167.6">mark_id</text>
<text x="283.1" y="167.6">ids</text>
<text x="121.5" y="173.1">PK</text>
<text x="131.5" y="173.1">mark_id</text>
<text x="261.5" y="173.1">PK</text>
<text x="271.5" y="173.1">ids_id</text>
<text x="121.5" y="178.1">PF1</text>
<text x="131.5" y="178.1">student_id</text>
<text x="261.5" y="178.1">PF1</text>
<text x="271.5" y="178.1">student_id</text>
<text x="121.5" y="183.1">PF2</text>
<text x="131.5" y="183.1">lesson_status_id</text>
<text x="261.5" y="183.1">PF2</text>
<text x="271.5" y="183.1">teacher_id</text>
<text x="66.3" y="227.7">stud_parent</text>
<text x="209.6" y="227.7">student</text>
<text x="345.5" y="227.7">teacher_note</text>
<text x="51.4" y="233.1">PK</text>
<text x="61.4" y="233.1">lesson_status_id</text>
<text x="191.5" y="233.1">PK</text>
<text x="201.5" y="233.1">student_id</text>
<text x="331.5" y="233.1">PK</text>
<text x="341.5" y="233.1">teacher_id</text>
<text x="61.4" y="238.1">full_name_parent</text>
<text x="201.5" y="238.1">full_name_st</text>
<text x="331.5" y="238.1">PF1</text>
<text x="341.5" y="238.1">teacher_id</text>
<text x="51.4" y="243.1">PF</text>
<text x="61.4" y="243.1">id</text>
<text x="201.5" y="243.1">gender</text>
<text x="331.5" y="243.1">PF2</text>
<text x="341.5" y="243.1">notes_id</text>
<text x="61.4" y="248.2">phone_numb_parent</text>
<text x="191.5" y="248.2">FK</text>
<text x="201.5" y="248.2">id</text>
<text x="201.5" y="253.2">studying_group_id</text>
<text x="201.5" y="258.2">birth_date_st</text>
<text x="201.5" y="263.2">stud_parent_id</text>
<text x="63.9" y="307.7">studying_group</text>
<text x="205.4" y="307.7">student_note</text>
<text x="51.4" y="313.2">PK</text>
<text x="61.4" y="313.2">studying_group_id</text>
<text x="191.5" y="313.2">PK</text>
<text x="201.5" y="313.2">student_note_id</text>
<text x="61.4" y="318.2">num</text>
<text x="61.4" y="323.2">profile</text>
<text x="191.5" y="318.2">PF1</text>
<text x="191.5" y="323.2">PF2</text>
<text x="201.5" y="318.2">student_note</text>
<text x="201.5" y="323.2">notes_id</text>
<text x="51.4" y="328.2">PF</text>
<text x="61.4" y="328.2">id</text>
<text x="68.1" y="367.7">timetable</text>
<text x="160.6" y="367.7">lesson</text>
<text x="256.4" y="367.7">lesson_note</text>
<text x="351.1" y="367.7">notes</text>
<text x="51.4" y="373.2">PK</text>
<text x="61.4" y="373.2">timetable_id</text>
<text x="141.5" y="373.2">PK</text>
<text x="151.5" y="373.2">lesson_id</text>
<text x="241.5" y="373.2">PK</text>
<text x="251.5" y="373.2">lesson_note_id</text>
<text x="331.5" y="373.2">PK</text>
<text x="341.5" y="373.2">notes_id</text>
<text x="51.4" y="378.2">PF1</text>
<text x="51.4" y="383.2">PF2</text>
<text x="61.4" y="378.2">studying_group_id</text>
<text x="61.4" y="383.2">lesson_id</text>
<text x="151.5" y="378.2">type</text>
<text x="151.5" y="383.2">lesson_date</text>
<text x="241.5" y="378.2">PF1</text>
<text x="241.5" y="383.2">PF2</text>
<text x="251.5" y="378.2">lesson_note</text>
<text x="251.5" y="383.2">notes_id</text>
<text x="331.5" y="383.2">PF</text>
<text x="341.5" y="378.2">note</text>
<text x="341.5" y="383.2">id</text>
<text x="141.5" y="388.2">PF</text>
<text x="151.5" y="388.2">id</text>
<text x="211.3" y="433.2">users</text>
<text x="191.5" y="438.7">PK</text>
<text x="191.5" y="443.7">PF</text>
<text x="201.5" y="438.7">users_id</text>
<text x="201.5" y="443.7">user_id</text>
<text x="201.5" y="448.7">role_id</text>
<text x="201.5" y="453.7">token</text>
<text x="229.9" y="557.5">Изм.</text>
<text x="237" y="557.5">Лист</text>
<text x="250.8" y="557.7">№ докум.</text>
<text x="272.8" y="557.8">Подп.</text>
<text x="285.5" y="557.8">Дата</text>
<text x="368.9" y="552.6">Лит.</text>
<text x="383.7" y="552.6">Масса</text>
<text x="398.5" y="552.6">Масштаб</text>
<text x="650.5" y="557.5">Изм.Лист</text>
<text x="671.4" y="557.5">№ докум.</text>
<text x="693.5" y="557.5">Подп.</text>
<text x="706.1" y="557.5">Дата</text>
<text x="789.5" y="552.3">Лит.</text>
<text x="804.4" y="552.3">Масса</text>
<text x="819.1" y="552.3">Масштаб</text>
<text x="230.7" y="562.9">Разраб.</text>
<text x="248.2" y="562.8">Басько</text>
<text x="371.4" y="562.5">У</text>
<text x="651.4" y="562.7">Разраб.</text>
<text x="668.7" y="562.9">Басько</text>
<text x="792" y="562.3">У</text>
<text x="230.7" y="568">Пров.</text>
<text x="247.8" y="567.8">Смирнов</text>
<text x="651.4" y="567.8">Пров.</text>
<text x="668.1" y="567.9">Смирнов</text>
<text x="230.2" y="573">Т. Контр.</text>
<text x="247.8" y="573.1">Смирнов</text>
<text x="370.6" y="572.5">Лист</text>
<text x="386.4" y="572.6">Листов</text>
<text x="406.1" y="572.6">1</text>
<text x="650.9" y="572.8">Т. Контр.</text>
<text x="668.1" y="573.2">Смирнов</text>
<text x="791.2" y="572.2">Лист</text>
<text x="807" y="572.4">Листов</text>
<text x="826.8" y="572.4">1</text>
<text x="230.5" y="578.1">Реценз.</text>
<text x="651.3" y="577.9">Реценз.</text>
<text x="230.5" y="583">Н. Контр.</text>
<text x="230.5" y="587.6">Утв.</text>
<text x="247.7" y="587.7">Никульшин</text>
<text x="247.9" y="582.6">Клинцевич</text>
<text x="651.1" y="582.8">Н. Контр.</text>
<text x="651.2" y="587.3">Утв.</text>
<text x="668.3" y="587.3">Никульшин</text>
<text x="668.3" y="582.3">Клинцевич</text>
</g>
</svg>
